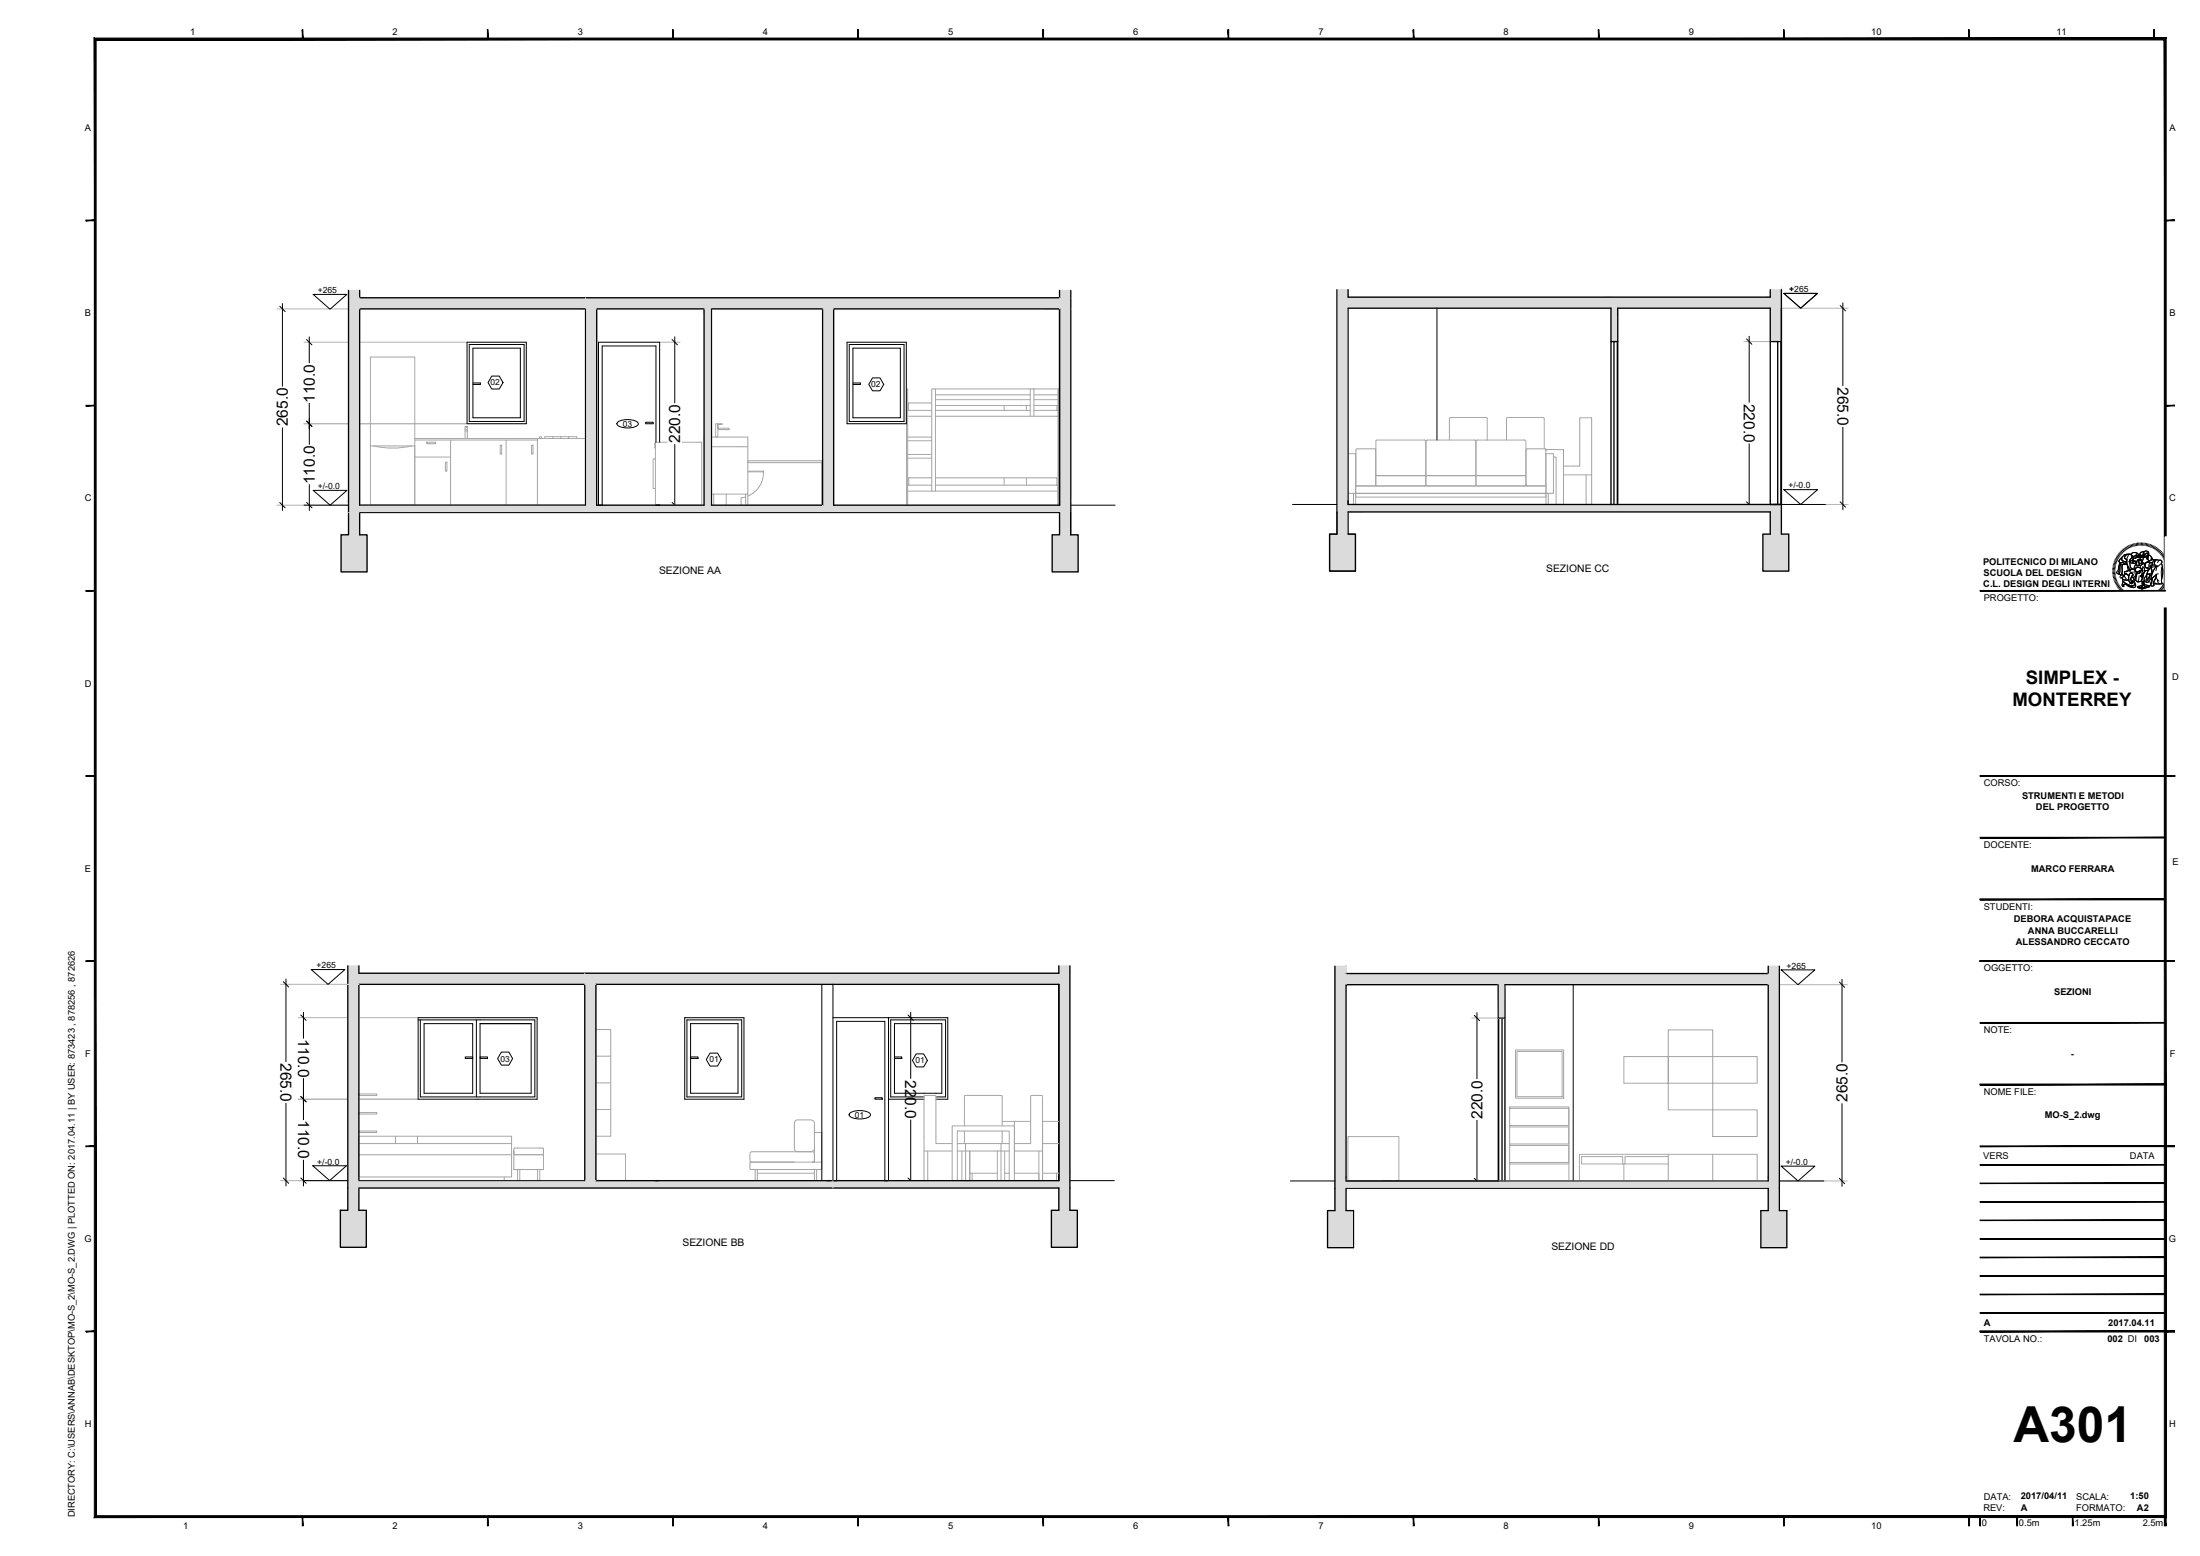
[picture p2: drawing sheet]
<svg xmlns="http://www.w3.org/2000/svg" width="594mm" height="420mm" viewBox="0 0 594 420" stroke-linecap="round" stroke-linejoin="round" font-family="sans-serif">
<!-- layer: A-FURN -->
<g fill="none" stroke="#a6a6a6" stroke-width=".27">
<path d="M371.6 118.9h13.2l.2 .2v9.2l-.3 .1h-13l-.2-.3zM385.2 118.9h13.2v9.4h-13.2zM391.4 118.8v-5.8l.4-.3 9.6 .1 .2 .2v5.8M398.6 118.9h13.3l.1 .2v9.2l-.3 .1h-13l-.1-.3zM406.8 118.8v-5.9l.2-.1 9.7-.1 .3 .3v8.2M364.1 122.5h2v10.7v-2h51.4v2h-51.4v1h51.4v-11.7h2v10.7h-55.4zM365.5 133.2h.6v3h-.6zM366.3 121.3l5.1-.1v10h-5.1l-.1-.2zM371.6 128.5l13.2-.1 .2 .3v2.3l-.2 .2h-13l-.3-.2zM385.2 128.5l13.1-.1 .2 .3v2.3l-.2 .2h-12.9l-.3-.2zM398.6 128.5l13.2-.1 .2 .4v2.2l-.2 .2h-12.9l-.3-.2zM412.2 121.3l5.2-.1v10h-5l-.2-.1z"/>
<path d="M417.4 121.4h4.8v14.8v-14.8M417.4 121.6h.1M417.5 133.2h.6v3h-.6zM419.5 123.4h.7v12.8h2M422.2 128.2h7.6v8h-.9M422.2 125.8h4.4v-12.8l.1-.2h3l.1 15.4M428.3 128.2v8M450.5 278.1h12v7.2h-12zM407.7 298.9h16v20h-16zM407.7 298.9v.4h16v4.6h-16v.4h16v4.6h-16v.4h16v4.6h-16v.4h16M409.2 283.5h13v13h-13zM409.6 283.9h12.2v12.2h-12.2z"/>
<path d="M450.5 292.5h12v7.2h-12zM450.5 285.3v7.2h-12v-7.2h12v7.2M462.5 299.7h12v7.2h-12zM462.5 285.3h12v7.2h-12zM364 318.9v-12h13.7v12h-13.7h13.7M426.5 311.7h48v7.2h-48zM438.2 314.3v-2h-11.1v2h11.7M438.5 314.3v4.6M450.5 311.7v.6h-11.7v2h11.7M450.5 312.3v6.6M462.5 311.7v7.2"/>
</g>
<!-- layer: QUOTE -->
<g fill="none" stroke="#b3b3b3" stroke-width=".27">
<path d="M74.8 83.4h22.1M82.1 92.4h43.8M178.4 92.4h5.2M470.9 92.2h6.9M478.3 83.2h20.8M82.1 114.4h43.8M74.8 136.4h22.1M470.9 136.2h6.9M478.3 136.2h20.8M75.8 265.8h17.9M80.5 274.8h32.2M397.4 274.9h7.1"/>
<path d="M477.7 265.9h21.1M80.5 296.8h32.2M75.8 318.8h20.9M397.4 318.9h7M477.7 318.9h21.1"/>
</g>
<g fill="none" stroke="#000" stroke-width=".27">
<path d="M75.6 82.7l1.4 1.4M76.3 82v22.5M83.5 91v7.1M181.5 91.7l1.4 1.4M182.2 91v18M472.3 90.8v18M497.6 81.8v22.5M76.3 115.4v22.5M82.8 113.7l1.5 1.4M83.5 108.7v11.4M182.2 119.9v18M472.3 119.7v18"/>
<path d="M497.6 115.2v22.5M75.6 135.7l1.4 1.4M82.8 135.7l1.5 1.4M83.5 130.7v7.2M181.5 135.7l1.4 1.4M77.2 264.4v22.5M81.9 273.4v7.1M245.2 274.1l1.4 1.4M245.9 273.4v18M398.8 273.4v18.1M497.4 264.4v22.5M77.2 297.7v22.5"/>
<path d="M81.9 291.1v11.4M497.4 297.9v22.5M81.9 313.1v7.1M245.2 318.1l1.4 1.4M245.9 302.3v17.9M398.8 302.3v18.1"/>
</g>
<!-- layer: 0 -->
<g fill="none" stroke="#000" stroke-width=".27">
<path d="M289.1 78.4v66M361 78.2v66h-2v10h7v-10h-2v-6M82.8 91.7l1.4 1.4M158.1 83.4v53h-61M192.1 83.4v53M364 83.2v53M471.6 91.5l1.5 1.5M496.9 82.5l1.5 1.4M82.8 113.7l1.4 1.4M132.8 101.6h2l1 1.7-1 1.7h-2l-1-1.7zM166.7 114.1a5.1 5.1 0 0 1 5.6 0l.1 .3a2.76 2.76 0 0 1-2.9 1.2l-1.5-.2a1.2 1.2 0 0 1-1.3-1.3zM235.6 102h2l1 1.8-1 1.7h-2l-1-1.7z"/>
<path d="M82.1 136.4h12M97.1 138.4h189M289.1 136.4h12M349 136.2h12M471.6 135.5l1.5 1.4M480.9 136.2h12M496.9 135.5l1.5 1.4M76.5 265.1l1.4 1.4M81.2 274.1l1.5 1.4M398.1 274.2l1.4 1.4M404.6 265.9v9h1.8v-9M496.7 265.2l1.4 1.4"/>
<path d="M81.2 296.1l1.5 1.4M135.4 284.1h2l1 1.7-1 1.8h-2l-1-1.8zM191.7 284.4h2.1l1 1.7-1 1.8h-2.1l-1-1.8zM247.4 284.6h2l1 1.7-1 1.8h-2l-1-1.8zM76.5 318.1l1.4 1.4M81.2 318.1l1.5 1.4M81.9 318.8h12M96.9 318.8h61M229.4 300.7a5.1 5.1 0 0 1 5.6 0l.1 .3a2.76 2.76 0 0 1-2.9 1.1l-1.5-.1a1.2 1.2 0 0 1-1.3-1.3zM288.9 318.8h12M348.5 318.9h12M363.5 318.9h114"/>
<path d="M398.1 318.2l1.4 1.4M480.5 318.9h12M496.7 318.2l1.4 1.4M363.5 320.9h114M365.5 326.9v10"/>
</g>
<!-- layer: QUOTE -->
<g fill="#fff" stroke="#fff" stroke-width=".27">
<path d="M495.8 104.3l3.7 10.8v-10.8zM495.8 104.3l3.7 10.8h-3.7z"/>
<path d="M470.5 108.9l3.7 10.7v-10.7zM470.5 108.9l3.7 10.7h-3.7z"/>
<path d="M80.1 280.6l3.7 10.4v-10.4zM80.1 280.6l3.7 10.4h-3.7z"/>
<path d="M75.4 286.9l3.6 10.8v-10.8zM75.4 286.9l3.6 10.8h-3.6z"/>
<path d="M80.1 302.6l3.7 10.4v-10.4zM80.1 302.6l3.7 10.4h-3.7z"/>
<path d="M244.1 291.4l3.7 10.8v-10.8zM244.1 291.4l3.7 10.8h-3.7z"/>
<path d="M495.6 287v10.8h3.6zM495.6 287h3.6v10.8z"/>
<path d="M397 291.5v10.8h3.7zM397 291.5h3.7v10.8z"/>
<path d="M81.7 98.2v10.4h3.7zM81.7 98.2h3.7v10.4z"/>
<path d="M74.5 104.5v10.8h3.6zM74.5 104.5h3.6v10.8z"/>
<path d="M81.7 120.2v10.4h3.7zM81.7 120.2h3.7v10.4z"/>
<path d="M180.4 109v10.8h3.6zM180.4 109h3.6v10.8z"/>
</g>
<!-- layer: G-ANNO-DIM -->
<path d="M84.6 79.5h9.1l-4.6 4zM481.7 79.2h9.1l-4.6 4zM84.6 132.4h9.1l-4.6 4zM481.7 132.2h9.1l-4.6 4zM84 261.8h9.1l-4.5 4zM481 261.9h9.1l-4.6 4zM84.5 314.8h9.1l-4.6 4zM481 314.9h9.1l-4.6 4z" fill="none" stroke="#000" stroke-width=".27"/>
<!-- layer: Debora|A-WALL-FULL -->
<g fill="none" stroke="#000" stroke-width=".36">
<path d="M94.1 78.4v66h-2v10h7v-10h-2v-6M97.1 78.4v2M286.1 78.4v2M289.1 78.4v66h2v10h-7v-10h2v-6M361 78.2v66h-2v10h7v-10h-2v-6h114v6h-2v10h7v-10h-2v-66M364 78.2v2h114v-2M97.1 83.4v53M158.1 83.4v53M161.1 83.4v53M222.1 83.4v53M225.1 83.4v53M286.1 83.4v53"/>
<path d="M435 83.2h-71v53h114v-53h-41.2M481 136.2h-3h3M93.9 260.8v66h-2v10h7v-10h-2v-6M96.9 260.8v2M96.9 265.8v53M157.9 265.8v53M160.9 265.8v53M285.9 265.8v53M285.9 260.8v2M288.9 260.8v66h2v10h-7v-10h2v-6M360.5 260.9v66h-2v10h7v-10h-2v-6M363.5 260.9v2h114v-2"/>
<path d="M404.6 265.9h-41.1v53M406.4 265.9h71.1v53M480.5 260.9v66h2v10h-7v-10h2v-6"/>
</g>
<!-- layer: Debora|retino -->
<g fill="#dbdbdb" stroke="#dbdbdb" stroke-width=".27">
<path d="M483 144.2l-2 10h2zM481 144.2h2l-2 10z"/>
<path d="M481 136.2l-3 18h3zM478 136.2h3l-3 18z"/>
<path d="M481 78.2l-3 14h3zM478 78.2h3l-3 14z"/>
<path d="M478 144.2l-2 10h2zM476 144.2h2l-2 10z"/>
<path d="M436.8 83.2h41.2v-3zM436.8 80.2h41.2l-41.2 3z"/>
<path d="M436.8 80.2l-.8 12h.8zM436 80.2h.8l-.8 12z"/>
<path d="M436 80.2l-.9 12h.9zM435.1 80.2h.9l-.9 12z"/>
<path d="M435.1 80.2l-.1 12zM435 80.2v12z"/>
<path d="M366 144.2l-2 10h2zM364 144.2h2l-2 10z"/>
<path d="M364 138.2h114v-2zM364 136.2h114l-114 2z"/>
<path d="M364 83.2h71v-3zM364 80.2h71l-71 3z"/>
<path d="M364 78.2l-3 76h3zM361 78.2h3l-3 76z"/>
<path d="M361 144.2l-2 10h2zM359 144.2h2l-2 10z"/>
<path d="M91.9 326.8v10h7zM91.9 326.8h7v10z"/>
<path d="M93.9 322.8v4h3zM93.9 322.8h3v4z"/>
<path d="M93.9 320.8v2h3zM93.9 320.8h3v2z"/>
<path d="M93.9 318.8v2h3zM93.9 318.8h3v2z"/>
<path d="M285.9 317.8v1h3zM285.9 317.8h3v1z"/>
<path d="M93.9 265.8v53h3zM93.9 265.8h3v53z"/>
<path d="M285.9 265.8v52h3zM285.9 265.8h3v52z"/>
<path d="M93.9 262.8v3h64zM93.9 262.8h64v3z"/>
<path d="M157.9 262.8v3h131zM157.9 262.8h131v3z"/>
<path d="M93.9 260.8v2h3zM93.9 260.8h3v2z"/>
<path d="M285.9 260.8v2h3zM285.9 260.8h3v2z"/>
<path d="M283.9 326.8v10h7zM283.9 326.8h7v10z"/>
<path d="M285.9 320.8v6h3zM285.9 320.8h3v6z"/>
<path d="M96.9 318.8v2h128zM96.9 318.8h128v2z"/>
<path d="M224.9 318.8v2h61zM224.9 318.8h61v2z"/>
<path d="M285.9 318.8v2h3zM285.9 318.8h3v2z"/>
<path d="M157.9 265.8v53h3zM157.9 265.8h3v53z"/>
<path d="M363.5 262.9v3l114-3zM363.5 265.9l114-3v3z"/>
<path d="M424.8 318.9v2l52.7-2zM424.8 320.9l52.7-2v2z"/>
<path d="M475.5 326.9v10l2-10zM477.5 326.9v10h-2z"/>
<path d="M477.5 260.9v60l3-60zM480.5 260.9v60h-3z"/>
<path d="M477.5 320.9v16l3-16zM480.5 320.9v16h-3z"/>
<path d="M480.5 326.9v10l2-10zM482.5 326.9v10h-2z"/>
<path d="M358.5 326.9v10l2-10zM360.5 326.9v10h-2z"/>
<path d="M360.5 260.9v60l3-60zM363.5 260.9v60h-3z"/>
<path d="M360.5 320.9v16l3-16zM363.5 320.9v16h-3z"/>
<path d="M363.5 326.9v10l2-10zM365.5 326.9v10h-2z"/>
<path d="M363.5 318.9v2l61.3-2zM363.5 320.9l61.3-2v2z"/>
<path d="M404.6 265.9v9zM404.7 265.9l-.1 9z"/>
<path d="M404.7 265.9v9l.9-9zM405.6 265.9v9h-.9z"/>
<path d="M405.6 265.9v9l.8-9zM406.4 265.9v9h-.8z"/>
<path d="M286.1 78.4l3 2v-2zM286.1 78.4l3 2h-3z"/>
<path d="M94.1 78.4l3 2v-2zM94.1 78.4l3 2h-3z"/>
<path d="M286.1 80.4l3 3v-3zM286.1 80.4l3 3h-3z"/>
<path d="M158.1 80.4l128 3v-3zM158.1 80.4l128 3h-128z"/>
<path d="M97.1 80.4l61 3v-3zM97.1 80.4l61 3h-61z"/>
<path d="M94.1 80.4l3 3v-3zM94.1 80.4l3 3h-3z"/>
<path d="M190.1 83.4l2 34.6v-34.6zM190.1 83.4l2 34.6h-2z"/>
<path d="M286.1 83.4l3 52v-52zM286.1 83.4l3 52h-3z"/>
<path d="M94.1 83.4l3 52v-52zM94.1 83.4l3 52h-3z"/>
<path d="M286.1 135.4l3 1v-1zM286.1 135.4l3 1h-3z"/>
<path d="M222.1 83.4l3 53v-53zM222.1 83.4l3 53h-3z"/>
<path d="M190.1 118l2 18.4v-18.4zM190.1 118l2 18.4h-2z"/>
<path d="M158.1 83.4l3 53v-53zM158.1 83.4l3 53h-3z"/>
<path d="M94.1 135.4l3 1v-1zM94.1 135.4l3 1h-3z"/>
<path d="M286 136.4l3.1 2v-2zM286 136.4l3.1 2h-3z"/>
<path d="M222.1 136.4l64 2-.1-2zM222.1 136.4l64 2h-64z"/>
<path d="M158.1 136.4l64 2v-2zM158.1 136.4l64 2h-64z"/>
<path d="M94.1 136.4l64 2v-2zM94.1 136.4l64 2h-64z"/>
<path d="M286.1 138.4l3 6v-6zM286.1 138.4l3 6h-3z"/>
<path d="M94.1 138.4l3 6v-6zM94.1 138.4l3 6h-3z"/>
<path d="M284.1 144.4l7 10v-10zM284.1 144.4l7 10h-7z"/>
<path d="M92.1 144.4l7 10v-10zM92.1 144.4l7 10h-7z"/>
</g>
<!-- layer: Debora|A-WALL-FULL-INTR -->
<g fill="none" stroke="#000" stroke-width=".36">
<path d="M190.1 83.4v53M192.1 83.4v53M435 83.2v53M435 92.2h.1M436 92.2h.8M436.8 83.2v53M481 83.2v53M161.6 136.4h1M177.1 136.4h1M404.6 265.9v53M404.6 274.9h.1M405.6 274.9h.8"/>
<path d="M406.4 265.9v53M176.9 318.8h1M223.3 318.8h1M224.9 318.8h1M238.8 318.8h1"/>
</g>
<!-- layer: Debora|A-WALL-FULL-EXTR -->
<g fill="none" stroke="#000" stroke-width=".36">
<path d="M97.1 80.4h189M97.1 83.4h61M161.1 83.4h29M192.1 83.4h30M225.1 83.4h61v53h-61M435.1 92.2h.9M435.8 92.2v44M436.7 92.2v44M478 92.2h2.9M480 92.2v44M481 92.2l-.1 44M97.1 136.4h61"/>
<path d="M161.1 136.4h29M192.1 136.4h30M435 136.2h.1M479.3 136.2h.1M96.9 265.8h61M96.9 262.8h189M160.9 265.8h125v53h-125M96.9 318.8h61M404.6 318.9l.1-44h.9v44M96.9 320.8h189"/>
</g>
<!-- layer: Debora|Infissi -->
<g fill="none" stroke="#000" stroke-width=".27">
<path d="M126.1 92.4h16v22h-16zM126.7 93h14.8v20.8h-14.8zM127.7 94h12.8v18.8h-12.8zM228.7 92.4h16v22h-16zM229.3 93h14.8v20.8h-14.8zM230.3 94h12.8v18.8h-12.8zM388 83.2v35.6M127.7 103.4h2v.4h-2M174.4 114h2v.4h-2zM177.1 119.4v-26h-14.5v43M178.1 119.4v-27h-16.5v44M230.3 103.4h2v.4h-2"/>
<path d="M112.9 275.4h31.5v20.8h-30.9v-20.8M112.9 274.8h32.1v22h-32.1zM114.5 276.4h13.1v18.8h-13.1zM128.6 275.4v20.8M129.6 276.4h13.8v18.8h-13.8zM184.9 274.8h16v22h-16zM185.5 275.4h14.8v20.8h-14.8zM186.5 276.4h12.8v18.8h-12.8zM221.9 265.8v53M224.9 265.8v53M224.9 274.8h31v22h-3.2M239.9 274.8v44"/>
<path d="M424.8 265.9v53M125.6 285.4h2v.4h-2zM129.6 285.4h2v.4h-2zM186.5 285.4h2v.4h-2zM236.2 296.4h2v.4h-2zM239.9 296.8h9.6M241.5 285.4h2v.4h-2zM249.5 296.2h-9v-20.8h14.8v20.8h-2.6M249.5 295.2h-8v-18.8h12.8v18.8h-1.6M225.9 318.8v-43h13v43"/>
</g>
<!-- layer: Infissi -->
<path d="M249.5 295.2h3.2" fill="none" stroke="#000" stroke-width=".27"/>
<!-- layer: Debora|retino -->
<g fill="none" stroke="#dbdbdb" stroke-width=".27">
<path d="M97.1 80.4v3M158.1 80.4v3h3M190.1 83.4h2M222.1 83.4h3M286.1 80.4v3M94.1 138.4h3M158.1 136.4v2M222.1 136.4v2M93.9 276.3h.1M93.9 265.8h3h-3M93.9 265.8v7.5M93.9 279.3v12"/>
<path d="M96.9 265.8v14.5M157.9 262.8v3h3M363.5 262.9v3M404.6 265.9h1.8M477.5 262.9v3M93.9 294.3h.1M93.9 297.3v12M96.9 283.3h.1M96.9 286.3v12M93.9 312.3h.1M96.9 301.3h.1M96.9 304.3v18.5h-3v-7.5"/>
<path d="M157.9 318.8h3M224.9 318.8v2M363.5 318.9h9.7M376.2 318.9h.1M379.1 318.9h12M394.2 318.9h.1M397.2 318.9h12M412.2 318.9h.1M415.1 318.9h9.7v2h-9.7M439.2 318.9h-14.4v2h14.4M442.2 318.9h.1M445.2 318.9h12"/>
<path d="M460.2 318.9h.1M463.2 318.9h14.3M363.5 320.9h9.7M376.2 320.9h.1M379.1 320.9h12M394.2 320.9h.1M397.2 320.9h12M412.2 320.9h.1M442.2 320.9h.1M445.2 320.9h12M460.2 320.9h.1M463.2 320.9h14.3"/>
</g>
<!-- layer: Debora|A-FURN2 -->
<g fill="none" stroke="#a6a6a6" stroke-width=".27">
<path d="M96.9 295.4h4.8v.4h-4.8zM281.5 296.2v22.6h-1v-8M281.5 296l-.2-.2h-2.8l-.2 .2v10.8M96.9 311.8h41.2v6h-41.2zM96.9 305.4h4.8v.4h-4.8zM96.9 300.4h4.8v.4h-4.8zM97.1 308.8h41v3M136.2 317.8v1M138 308.8l.1-.2v-1.6l-.1-.2h-40.9l-.2 .2v1.6l.2 .2h-.2v3M138.8 311.8h8v4h-8zM138.8 310.8v.8v-1.4l.1-.2h7.7l.2 .2v1.4l-.2 .2h-7.7l-.1-.2M140.4 315.8l-.1 3"/>
<path d="M142.7 315.8h-3.9h1v3M145.2 315.8v3M145.8 315.8v3M203.9 315.8v3M204.5 315.8h15.4v3M204.5 315.8h-2v-2h19.4v2h-2M204.5 316.8h15.4M204.5 315.8v3M219.9 305.8h2v8M219.9 310.2l-.2 .4-.6 .4h-3.9l-.6-.5-.1-7.3 .3-.5 .5-.3h3.7l.9 .6v10.8h-.5l.5-.5v-1.8l-.5-.5h-16.4l-.5 .5v1.8l.5 .5h11.5M220.5 315.8v3M250.5 310.8v8"/>
<path d="M257.1 304h16.8v14.8h-1.4v-13.4h-14v13.4h-1.4zM257.1 308.8h-4.4v-12.8l-.2-.2h-2.9l-.1 23M258.5 308.8h2.2v10M259.7 310.8v8M260.4 304v-8l.2-.2 10 .1v8.1M260.4 305.4v3.4h9.9M261.8 318.8h-1.4h1.4v-8h7.5v8h.4M270.6 305.4v3.4M271.3 310.8v8M272.5 308.8h-2.2v10"/>
</g>
<!-- layer: Debora|A-FURN -->
<g fill="none" stroke="#a6a6a6" stroke-width=".27">
<path d="M160.9 278h4v28.8h-4zM160.9 299.6h4M160.9 292.4h4M160.9 285.2h4M106.8 306.8v2M112.7 306.8v2M160.9 311.6h8v7.2h-8zM249.5 318.8h1M249.5 310.8h7.6M258.5 310.8h3.3M259.7 318.8h1M261.9 310.8v8h.6v-2"/>
<path d="M261.9 316.8h7.4M269.3 310.8h3.2M270.3 318.8h1M270.6 302.8h7.7M271.3 316.8h1.2M273.9 310.8h7.6M273.9 302.8v14h6.6v2M278.3 306.8v2h-4.4M281.5 316.8h4.4v-14h-4.4v16M281.5 308.8h4.4M285.3 316.8v2h.6"/>
</g>
<!-- layer: Anna|A-FURN -->
<g fill="none" stroke="#a6a6a6" stroke-width=".27">
<path d="M100 96.4h12v40h-12zM112 118.4h33.1v18M112 118.8h33.1M115.2 119.4h2.4v.4h-2.4zM121.7 118.8v17.6M125.6 115.2v.8h.6M125.6 116v.4h.6v2M125.6 116.4v2M126.2 115.2h-.6h.6v1.2M136.7 118.8v17.6M145.1 118.4h13M145.8 117.9h.4l.2 .5h-.8z"/>
<path d="M147.1 118.4v-.5h8.7v.5M149.3 117.9v.5M151.4 117.9v.5M153.5 117.9v.5M177 119.7h-.2v1.2h.2M177 119.4h12.5v17h-12.5zM193.9 114.6v1v-1h1.1v-.2h-1.7v3.6h.6v-2h3v-.4h-3M245.1 110.8v-5.8h-.3v31.4M245.1 118h6.5v1h-6.5M245.1 110.8h6.5v7.2M245.1 110.8v25.6M245.4 112.4h6.2"/>
<path d="M251.6 110.8v-5.8h1v27.6M251.6 108.8h-6.2v2M251.6 119v3.7M252.6 105h25.6M252.6 106.6h25.6M252.6 107.9h25.6M252.6 109.5h25.6M252.6 110.8h25.6M252.6 112.4h25.6M271.2 109.5v1.3M275.7 109.5h.1M277.2 109.5v1.3"/>
<path d="M278.2 105h1v7.4h-1zM279.2 112.4h6.5h-.3M279.2 105h6.8M279.2 106.6h6.5M279.2 107.9h6.5M279.2 109.5h6.5M279.2 110.8h6.5M285.4 109.5l-.1 1.3M285.7 105v31.4v-5.4h-33.1M286 105v31.4v-31.4M100 120.4h12v16M100.8 120.4a22.7 22.7 0 0 0 10.4 0"/>
<path d="M112 123.4h9.7M120.3 124.8h.4v2.4h-.4zM135.1 120.2h.4v2.4h-.4zM143.5 120.2h.4v2.4h-.4zM177 123.9h-.6v8h.6M192.1 133.4h.6M192.1 120.6h9.8M196.1 133.4v3M200.1 134.4v2M201.4 134.2l-1.3 .2M201.9 127.2h4.2v.2h-4.2M201.9 133.4v3"/>
<path d="M206.1 127.2a6.8 6.8 0 0 1-4.1 6.8M221.9 124.9h-20v-.5h20v12h-20.6v-3h-8.6v3h-.6v-18.4h9.8v15.4h-.6M245.1 122.7h6.5v1h-6.5M245.1 132.6h6.5M245.1 131h6.5M251.6 123.7v8.9h34.1M251.6 129h-6.1v2M252.6 129h32.7v2M271.2 129v2M277.2 129v2"/>
</g>
<!-- layer: G-ANNO-TTLB -->
<g fill="#000" stroke="#000" stroke-width=".27">
<path d="M25.5 10.3l.5 399v-398.5zM25.5 10.3l.5 399-.5 .5zM26 409.3l-.5 .5 558.9-.5zM25.5 409.8l558.9-.5 .5 .5zM584.4 10.8v398.5l.5 .5zM584.4 10.8l.5-.5v399.5zM26 10.8h558.4l.5-.5zM25.5 10.3h559.4l-558.9 .5z"/>
<path d="M81.6 8l.2 2.5v-2.5zM81.6 8l.2 2.5h-.2z"/>
<path d="M131.6 8l.2 2.5v-2.5zM131.6 8l.2 2.5h-.2z"/>
<path d="M181.6 8l.2 2.5v-2.5zM181.6 8l.2 2.5h-.2z"/>
<path d="M231.6 8l.2 2.5v-2.5zM231.6 8l.2 2.5h-.2z"/>
<path d="M281.6 8l.2 2.5v-2.5zM281.6 8l.2 2.5h-.2z"/>
<path d="M331.6 8l.2 2.5v-2.5zM331.6 8l.2 2.5h-.2z"/>
<path d="M381.6 8l.2 2.5v-2.5zM381.6 8l.2 2.5h-.2z"/>
<path d="M431.6 8l.2 2.5v-2.5zM431.6 8l.2 2.5h-.2z"/>
<path d="M481.6 8l.2 2.5v-2.5zM481.6 8l.2 2.5h-.2z"/>
<path d="M531.6 8l.2 2.5v-2.5zM531.6 8l.2 2.5h-.2z"/>
<path d="M581.6 8l.2 2.5v-2.5zM581.6 8l.2 2.5h-.2z"/>
<path d="M23.2 59.6h2.5v-.2zM23.2 59.4h2.5l-2.5 .2z"/>
<path d="M584.7 59.6h2.5v-.2zM584.7 59.4h2.5l-2.5 .2z"/>
<path d="M23.2 109.6h2.5v-.2zM23.2 109.4h2.5l-2.5 .2z"/>
<path d="M584.7 109.6h2.5v-.2zM584.7 109.4h2.5l-2.5 .2z"/>
<path d="M23.2 159.6h2.5v-.2zM23.2 159.4h2.5l-2.5 .2z"/>
<path d="M534.7 159.6h50v-.2zM534.7 159.4h50l-50 .2z"/>
<path d="M584.7 159.6h2.5v-.2zM584.7 159.4h2.5l-2.5 .2z"/>
<path d="M23.2 209.6h2.5v-.2zM23.2 209.4h2.5l-2.5 .2z"/>
<path d="M534.7 209.6h50v-.2zM534.7 209.4h50l-50 .2z"/>
<path d="M584.8 209.6h2.5v-.2zM584.8 209.4h2.5l-2.5 .2z"/>
<path d="M534.7 226.3h50v-.2zM534.7 226.1h50l-50 .2z"/>
<path d="M23.2 259.6h2.5v-.2zM23.2 259.4h2.5l-2.5 .2z"/>
<path d="M534.7 242.8v.1l50-.1zM534.7 242.9l50-.1v.1z"/>
<path d="M534.7 259.4v.2l50-.2zM534.7 259.6l50-.2v.2z"/>
<path d="M534.7 259.4v.2l50-.2zM534.7 259.6l50-.2v.2z"/>
<path d="M534.7 259.4v.2l50-.2zM534.7 259.6l50-.2v.2z"/>
<path d="M534.7 259.4v.2l50-.2zM534.7 259.6l50-.2v.2z"/>
<path d="M534.7 242.9h50v-.1zM534.7 242.8h50l-50 .1z"/>
<path d="M584.7 259.6h2.5v-.2zM584.7 259.4h2.5l-2.5 .2z"/>
<path d="M534.7 276.1v.2l50-.2zM534.7 276.3l50-.2v.2z"/>
<path d="M534.7 292.8v.1l50-.1zM534.7 292.9l50-.1v.1z"/>
<path d="M534.7 292.8v.1l50-.1zM534.7 292.9l50-.1v.1z"/>
<path d="M23.2 309.6h2.5v-.2zM23.2 309.4h2.5l-2.5 .2z"/>
<path d="M534.7 319.5h50zM534.7 319.6l50-.1z"/>
<path d="M534.7 314.5h50zM534.7 314.6l50-.1z"/>
<path d="M534.7 309.4v.2l50-.2zM534.7 309.6l50-.2v.2z"/>
<path d="M584.7 309.6h2.5v-.2zM584.7 309.4h2.5l-2.5 .2z"/>
<path d="M584.7 309.6h2.5v-.2zM584.7 309.4h2.5l-2.5 .2z"/>
<path d="M534.7 339.5h50zM534.7 339.6l50-.1z"/>
<path d="M534.7 334.5h50zM534.7 334.6l50-.1z"/>
<path d="M534.7 329.5h50zM534.7 329.6l50-.1z"/>
<path d="M534.7 324.5h50zM534.7 324.6l50-.1z"/>
<path d="M23.2 359.6h2.5v-.2zM23.2 359.4h2.5l-2.5 .2z"/>
<path d="M534.7 359.4v.2l50-.2zM534.7 359.6l50-.2v.2z"/>
<path d="M534.7 359.4v.2l50-.2zM534.7 359.6l50-.2v.2z"/>
<path d="M534.7 354.5h50zM534.7 354.6l50-.1z"/>
<path d="M534.7 349.5h50zM534.7 349.6l50-.1z"/>
<path d="M534.7 344.5h50zM534.7 344.6l50-.1z"/>
<path d="M584.7 359.6h2.5v-.2zM584.7 359.4h2.5l-2.5 .2z"/>
<path d="M584.7 359.6h2.5v-.2zM584.7 359.4h2.5l-2.5 .2z"/>
<path d="M584.7 359.6h2.5v-.2zM584.7 359.4h2.5l-2.5 .2z"/>
<path d="M584.7 359.6h2.5v-.2zM584.7 359.4h2.5l-2.5 .2z"/>
<path d="M81.6 409.5l.2 2.5v-2.5zM81.6 409.5l.2 2.5h-.2z"/>
<path d="M131.6 409.5l.2 2.5v-2.5zM131.6 409.5l.2 2.5h-.2z"/>
<path d="M181.6 409.5l.2 2.5v-2.5zM181.6 409.5l.2 2.5h-.2z"/>
<path d="M231.6 409.5l.2 2.5v-2.5zM231.6 409.5l.2 2.5h-.2z"/>
<path d="M281.6 409.5l.2 2.5v-2.5zM281.6 409.5l.2 2.5h-.2z"/>
<path d="M331.6 409.5l.2 2.5v-2.5zM331.6 409.5l.2 2.5h-.2z"/>
<path d="M381.6 409.5l.2 2.5v-2.5zM381.6 409.5l.2 2.5h-.2z"/>
<path d="M431.6 409.5l.2 2.5v-2.5zM431.6 409.5l.2 2.5h-.2z"/>
<path d="M481.6 409.5l.2 2.5v-2.5zM481.6 409.5l.2 2.5h-.2z"/>
<path d="M531.6 409.5l.2 2.5v-2.5zM531.6 409.5l.2 2.5h-.2z"/>
<path d="M534.6 409.5v2.5h.2zM534.6 409.5h.2v2.5z"/>
<path d="M544.6 409.5l.2 2.5v-2.5zM544.6 409.5l.2 2.5h-.2z"/>
<path d="M559.6 409.5l.2 2.5v-2.5zM559.6 409.5l.2 2.5h-.2z"/>
<path d="M584.5 409.5l.4 2.5v-2.5zM584.5 409.5l.4 2.5h-.4z"/>
</g>
<!-- layer: G-ANNO-LOGO -->
<g fill="none" stroke="#000" stroke-width=".27">
<path d="M570.5 153.8l.6 .1M570.5 154.2h.6M570.5 153.5l.7 .1M570.5 153.1l.7 .1M570.6 152.8l.7 .1M570.7 152.4l.6 .2M570.8 152.1l.6 .2M570.9 151.7l.6 .3M571 151.4l.6 .3M571.1 151.1l.7 .3M571.1 154.5l-.6 .1M571.2 154.8l-.7 .1"/>
<path d="M571.2 155.2l-.7 .1M571.3 155.5l-.7 .1M571.3 150.8l.6 .3M571.3 155.8l-.6 .2M571.4 156.1l-.7 .2M571.5 150.4l.6 .4M571.5 156.4l-.6 .2M571.6 156.8l-.6 .2M571.6 150.1l.6 .4M571.7 157l-.6 .3M571.8 149.8l.6 .4M571.9 157.3l-.6 .3"/>
<path d="M572 157.6l-.6 .4M572.1 149.6l.5 .4M572.2 157.9l-.6 .4M572.3 149.3l.5 .4M572.4 151.8l.6 .1a.86 .86 0 0 0 1.3-.1l.1 .6h-.9a.83 .83 0 0 1-1.2-.4zM572.4 151.8v.5M572.4 158.2l-.6 .4M572.5 149l.5 .5M572.5 152.3l-.2 .5-.1 1.4-.4 .7 .4 .1M572.6 158.4l-.6 .4M572.6 150.8l.4-.2-.1 .5 .2 .3 1.1 .4a.81 .81 0 0 1-1.2 .1l-.3 .1a.54 .54 0 0 1-.5-.5 .54 .54 0 0 1 .4-.6zM572.8 148.8l.4 .4"/>
<path d="M572.8 158.7l-.6 .4M572.8 152.4h.4l-.2 .5v2.3l-.8-.2 .2-.5a2.82 2.82 0 0 1 .4-2.1zM572.8 152.4l-.3 .6-.1 1.4-.2 .6 .7 .2M573 150.6l-.6 .5a.45 .45 0 0 0-.2 .6 .45 .45 0 0 0 .5 .3l.3-.1a.84 .84 0 0 0 1.3-.1M573 159l-.5 .4M573 156l.1 .3a1.57 1.57 0 0 0 1.7 .2M573 148.5l.5 .5M573.1 150.3l.6-.5 1.3-.1a1 1 0 0 0-1.2 1l.5 .3v.8l-1.2-.4-.2-.4zM573.2 156.3l.1 .7-.3 1 .2 .4 .4-.2a.33 .33 0 0 1 0-.5 .33 .33 0 0 1 .5 .1l1.2 .7a.87 .87 0 0 0 1.4-.2l-.2-.7M573.2 156.3l1.1 .3a.36 .36 0 0 1 .4-.1 .36 .36 0 0 1 .2 .4l.4 .3-.1 .3 .2-.2 .3 .3-.2-.5 .3 .4-.1-.5 .4 .2-.8-.7 .3-.7 .4 .1 .5 1.5a.78 .78 0 0 1-1.1 .8l-1.6-.8-.6-.5zM573.2 159.2l-.5 .5M573.2 152.5l1.2-.1 .6 1.2-.1 .4-.5 .2a.54 .54 0 0 0-.5 .1 .54 .54 0 0 0-.2 .5l.2 .2-.4 .4-.5-.4v-2.1z"/>
<path d="M573.2 152.4l-.2 .5 .1 2.3M573.3 157l2 1.1a.79 .79 0 0 0 1.2-.5 .65 .65 0 0 1 0 .9 .65 .65 0 0 1-.9 .1l-1.1-.5a.56 .56 0 0 0-.6-.4 .56 .56 0 0 0-.5 .4l.2 .1-.3 .2-.3-.4zM573.3 148.3l.4 .5M573.3 157l.9 .7 1.7 .7M573.4 159.4l-.4 .5M573.5 155.4l-.3-.1a.45 .45 0 0 0-.6 .1 .45 .45 0 0 0 .3 .7l.2-.2a.5 .5 0 0 1 .8 .2l.3 .2M573.6 148.1l.4 .5M573.7 159.6l-.4 .5M573.7 155.1l.5-.3 .4 .5a.45 .45 0 0 1 .2 .7v.5a1.57 1.57 0 0 1-1.7-.2v-.1a.33 .33 0 0 1 0-.4 .33 .33 0 0 1 .4-.1h.2l-.2-.3zM573.8 154.4l1.1-.4 .3 .2 .2-.5 .6-.1 .6 .3 .4 .8a1.03 1.03 0 0 1-1.4 1.1l.1-.2a.47 .47 0 0 0 .1-.8 .47 .47 0 0 0-.8 .3l-.2 .4-.7-.7a.3 .3 0 0 1-.4 0 .3 .3 0 0 1 .1-.4zM573.9 147.9l.3 .5M573.9 159.8l-.4 .6"/>
<path d="M574 150a.97 .97 0 0 1 1-.4 .97 .97 0 0 1 .7 .9l-.7 1.1 .1 .4a1.32 1.32 0 0 0 .6 1.5l.2 .2h-.5l-.1 .4-.4-.1 .1-.4-.7-1.3v-1.2a.63 .63 0 0 1-.5-.5 .63 .63 0 0 1 .2-.6zM574.1 154.7l.7 .8M574.1 154.8a.61 .61 0 0 0-.4 .9M574.2 147.7l.3 .5M574.2 151.8l-1.1-.4-.2-.4 .2-.6 .5-.6 .9-.2a.78 .78 0 0 1 1 .2 .78 .78 0 0 1-.1 1.1l-.2 .1a.88 .88 0 0 0-.1 1.2 1.04 1.04 0 0 0 .7 1.4l.1 .1-.5 .1M574.4 152.4l-2-.1-.4 1.6-.5 .7 .3 .3M574.5 152.7l.2 1.4M574.5 147.5l.3 .6M574.7 150l-.3 .7-.1 1.5 .7 1.4-.1 .4 .4 .1 .1-.4M574.8 147.3l.3 .6M574.9 154l-.5 .2a.54 .54 0 0 0-.5 .1 .54 .54 0 0 0-.2 .5l.2 .2M575 149.7a1 1 0 0 0-1.2 1l.5 .3"/>
<path d="M575.1 147.2l.3 .6M575.2 154.8a.47 .47 0 0 1 .7 .1 .47 .47 0 0 1-.2 .7l-.4 .9 .8 .7-.4-.2 .1 .5-.3-.4 .2 .5-.3-.3-.2 .2 .1-.3-.4-.4-.1-1.1zM575.2 154.8a.47 .47 0 0 1 .7 .1 .47 .47 0 0 1-.2 .7l-.4 1 .8 .6-.4-.2 .1 .5-.3-.4 .2 .5-.3-.3-.2 .2v-.3l-.3-.4-.1-1.1zM575.2 151l1-.4-.1 .6-1.1 .5zM575.3 151.5l.8-.3 .2 .3-.4 .1 .2 .5a.6 .6 0 0 1-.8-.6zM575.3 151.5a.58 .58 0 0 0 .8 .6M575.4 149.7l.8-.5 1.1 .4a.26 .26 0 0 1 .1 .4 .26 .26 0 0 1-.4-.1l-.2-.1-.5 .4-.6-.1M575.4 147l.3 .7M575.5 149.5l.5-.3h.7l.8 .5-.2 .3-.5-.2-.4 .4-.6-.1a.34 .34 0 0 1-.4-.2 .34 .34 0 0 1 .1-.4zM575.7 150l.7 .2 .5-.4 .3 .2-.2 .6-.4 .2-.4-.2-.6 .1zM575.8 146.9l.2 .7M575.9 153.6l.6 .3 .4 .6a.74 .74 0 0 1-.3 1.1"/>
<path d="M576 151.5l.8 .1-.2 .1 .1 .1a.39 .39 0 0 1-.4 .4 .39 .39 0 0 1-.4-.3zM576 155.9l.5 1.5a.76 .76 0 0 1-1 .8M576 151.2l.3 .3M576.1 154.5l-.7 .2M576.1 151l-.1 .2-1 .5M576.1 146.8l.2 .7M576.2 150.6l-.4 .5M576.3 154.2l.7 .5M576.4 151.5a.34 .34 0 0 0-.5 .3 .34 .34 0 0 0 .4 .4 .34 .34 0 0 0 .3-.5l.3-.1h-.7M576.4 154.6a.7 .7 0 0 1 .2 1 .7 .7 0 0 1-1 .2M576.5 153.9v-.3l.6-.5 .6 .1 .5 .5a.24 .24 0 0 1 .2 .3 .25 .25 0 0 1-.5 0l-1 .5 .6 .4 .4-.3 .2-.5a.24 .24 0 0 0 .3-.1 .24 .24 0 0 0-.2-.3l-.1-.3-.5-.2h-.6l-.5 .7-.2-.1 .2-1.1 .3-.3 .2 .2 1.1 .1 .5-.4v-.4l.6 .2 .1 1-.2 .6 .2 .5-.4 .6-.5 .2-.1 .4-.4 .1 .3 .2h.3l-.1 .4 .2-.3-.2 .6a.75 .75 0 0 1-.9 .7l-1-.7 .3-.5 .2-1.1M576.5 146.7l.1 .7"/>
<path d="M576.5 153.6l.6-.5 .6 .1 .5 .4a.28 .28 0 0 1 .2 .4 .28 .28 0 0 1-.5 .1l-.3 .2a.5 .5 0 0 1-.6 .3 .5 .5 0 0 1-.4-.5zM576.5 156.5l.8 .6M576.7 150.6h.1M576.8 150.1l.1 .2M576.8 152.5l-.4 .5-.1 .7M576.8 155.8v1M576.8 146.7l.1 .6M576.9 150.2l-.1 .1M576.9 154.5l1.2-.4-.2 .5-.4 .2zM576.9 155.3l-.2 .9-.5 .5M577.1 154.6l-.1 .1M577.2 150.4l.8-.2a.28 .28 0 0 1 .2 .4 .28 .28 0 0 1-.4 .1z"/>
<path d="M577.2 146.6l.1 .7M577.2 150l-.2 .6-.4 .2-.4-.2-.6 .1M577.2 151.2l.7-.2 .3 .1 .4 .9-.1 .4-.3-.1 .2-.6-.4-.5a.41 .41 0 0 0-.6 0 .41 .41 0 0 0 .2 .6l.1 .4a.42 .42 0 0 1-.4 .5 .42 .42 0 0 1-.5-.5zM577.3 158.4l2-.5 1.2 .3-2.1 .5zM577.3 158.4l1.1 .3v.3l-1.1-.3zM577.5 151.1h.4l.4 .4v.9l-.2 .2h-.5l-.2-1.1zM577.5 146.6l.1 .7M577.6 150.2v-.2a.51 .51 0 0 1 .6-.1 .51 .51 0 0 1 .3 .4l-.3 .2M577.6 155.5l-.3 1.6 1-.2M577.6 154.7h.1M577.7 149.9l.5 .1a.25 .25 0 0 1 .4 .2 .25 .25 0 0 1-.4 .2l-.2-.2v.1l-.4-.1zM577.7 154.3l.2 .1"/>
<path d="M577.7 154.6h.1M577.8 154.4h-.1M577.8 151.4h.1M577.9 151.3l-.2 .2M577.9 146.6v.6M578 150.3l-.4-.1-.4 .2 .5 .3a.3 .3 0 0 0 .4 0 .3 .3 0 0 0 .1-.4l-.2-.1v.2M578 155.4l.3 .1 .2-.6 .4-.1-.4 1.3v-.4h-.3zM578 152.7v.7M578.1 154.1l-.3 .5a.41 .41 0 0 1-.4 .2 .41 .41 0 0 1-.3-.2M578.1 151.2l.2 .3-.1 .1M578.2 151.4l-.2-.2a.41 .41 0 0 0-.6 0 .41 .41 0 0 0 .2 .6 .48 .48 0 0 1-.1 .9 .48 .48 0 0 1-.7-.5l.4-.9 .7-.3 .4 .2 .3 .7a.25 .25 0 0 1 0 .5 .25 .25 0 0 1-.4-.3M578.3 146.6l-.1 .6"/>
<path d="M578.3 151.7l-.2 .1M578.3 151.5a.41 .41 0 0 1 0 .6 .41 .41 0 0 1-.6-.1h-.1M578.3 152.4l-.2 .2-.5 .1M578.4 158.7l2.1-.5-.1 .2-2 .7zM578.4 158.7v.3M578.4 150.4l.2-.1 .1 .3-.2 .9M578.5 154.9h.1M578.5 155.5l-.1 .6 .2-.3M578.6 150l.1 .4M578.6 151.9l-.2-.4 .3-.9-.5-.6a.42 .42 0 0 1-.4-.4 .42 .42 0 0 1 .3-.5h.3a.3 .3 0 0 1 .5-.1 .3 .3 0 0 1-.1 .5v1.1l.2-.1 .1-.5a.41 .41 0 0 0 .3 .4 .41 .41 0 0 0 .4-.1l-.1 .6 .3-.1v.2a.39 .39 0 0 1 .2 .4 .39 .39 0 0 1-.3 .3l-.7 .4M578.6 146.6v.7M578.7 155.3l-.2 .2v-.2"/>
<path d="M578.7 153l-.2 1.3M578.7 152.2l.4 .2M578.7 157l.2-.1 .2 1.1-.3-.6-.4 .7zM578.8 154.1l-.4 .3v.5M578.9 154.8l-.4 .1-.2 .6h-.4l.3 .2h.3M578.9 153l-.4 .9M579 149l.5-.2a1 1 0 0 1 .6 1.4l-.3 .8 .2-1.4a.22 .22 0 0 0-.1-.2 .22 .22 0 0 0-.3 .1l-.4 .1-.2 .9-.2 .1-.1-.9zM579 149l-.5 .1a.59 .59 0 0 0-.6 .7M579 146.6l-.1 .7M579.1 150a.39 .39 0 0 0 .2 .4 .39 .39 0 0 0 .5-.1M579.1 148.9l.4-.1a1.02 1.02 0 0 1 .6 1.5l-.3 .7v-.8l.3-.4-.3-.5-.6 .3-.2 .9-.2 .1-.1-.9zM579.2 152.1l.9-.4 .6 .2a.51 .51 0 0 1 .5 .2 .51 .51 0 0 1 0 .6l-.3 .4a.75 .75 0 0 1-.9 .5l-.7-.6z"/>
<path d="M579.2 149.6l.6-.3 .3 .5-.3 .4a.45 .45 0 0 1-.7 0 .45 .45 0 0 1 .1-.6zM579.2 149.8h.3M579.3 154.1l.8-.1-.5 1.3a1.97 1.97 0 0 0-.7 1.7h-.2l-.2 .6-.2-.9zM579.3 154.1l-1 2.6 .2 .9-.1 .9 .4-1.1 .3 .9-.2-1.4-.4 .7M579.3 150.2l.1 .1M579.3 153.1l-.2 .5 .1 .5 1-.1 .4-.6M579.3 146.7l-.1 .6M579.3 149.8v.1M579.4 150.1h.1M579.7 150h.2M579.7 146.7l-.2 .7M579.8 155.1l.7-.1-.5 1.6a.38 .38 0 0 1 .1 .6 .38 .38 0 0 1-.6 0z"/>
<path d="M579.8 150h-.1M580 150.8l.3 .6M580 153.2v.1M580 146.8l-.2 .7M580 151.7l.9-.5 1-.1-.7 1zM580.1 154l-.5 1.4a1.62 1.62 0 0 0-.6 1.6M580.2 153.2l-.3 .1M580.2 149.8l.6 .4 .6 .9-.5 .1a.55 .55 0 0 1-.6 .2 .55 .55 0 0 1-.3-.6zM580.2 149.8l.6 .4 .3 .6M580.2 153.5l-.1 .1M580.4 146.9l-.2 .6M580.4 158.2v.2l-2 .7-1.1-.4v-.3l1.1 .3 2-.5-1.1-.3-2 .5"/>
<path d="M580.5 155l-.5 1.6a.38 .38 0 0 1 .1 .6 .38 .38 0 0 1-.6 0l.2-2.1M580.7 147l-.2 .7M580.8 153.1h.3l-.1 1.2a.49 .49 0 0 1-.1 .6 .49 .49 0 0 1-.5 .1l-.7 .1 .4-1.1zM580.8 152.9l-.1 .3M580.8 151.9h.3l.2 .4M580.8 150.7l.5 .4M580.9 155l-1.2 .1M580.9 156.3l-.1 .2 .3 .2M581 147.1l-.2 .7M581.1 153.1l-.1 1.3-.2 1a1.7 1.7 0 0 0-.3 1.7l.4 .5M581.2 156.1l1.1-1-.3 1.3a1.33 1.33 0 0 0-.4 1.7l-.3 .2a.39 .39 0 0 1-.5-.2 .39 .39 0 0 1 .1-.5zM581.2 152.1a.98 .98 0 0 1 1.1-1l.9 .1a.55 .55 0 0 1 .6 .4 .55 .55 0 0 1-.3 .7l-.3 .2a1.1 1.1 0 0 1-1.9-.2"/>
<path d="M581.3 152.3l-.5 .6a.68 .68 0 0 1-1 .6l-.2-.2a.74 .74 0 0 1-.2-1.1l.7-.4a.3 .3 0 0 1 .3 .2 .3 .3 0 0 1-.1 .4l-.1 .6 .6-.4v-.7l-.9-.2-.7 .4v.5M581.3 153.9v.5M581.4 147.3l-.3 .6M581.7 147.4l-.3 .7M581.8 153l-.9 .1M581.8 157.3l.6 .4M582 151.1l-1.2 .1-.8 .5M582 147.6l-.4 .6M582.2 159.9l.4 .6M582.2 156l.8 .9M582.2 153a7 7 0 0 0-1.4 3.5l1.5-1.4 .5-.1M582.3 151.1l.6 .2a.57 .57 0 0 1 .7 .1 .57 .57 0 0 1 .1 .7l.3 1.2v1.8a2.9 2.9 0 0 0-.2 2.4l.2 .1h-2.1a.34 .34 0 0 1-.5-.1 .34 .34 0 0 1 .2-.5l.5-.9 .2-1-1.5 1.3a5.7 5.7 0 0 1 1.5-3.4l.4-.1a.92 .92 0 0 1-.9-.7 .92 .92 0 0 1 .5-1.1z"/>
<path d="M582.3 151.2a.91 .91 0 0 0-.5 1 .91 .91 0 0 0 .9 .7M582.3 147.8l-.4 .6M582.3 155.1l-.4 1.4a1.3 1.3 0 0 0-.3 1.6l-.3 .2a.39 .39 0 0 1-.5-.1 .39 .39 0 0 1 .1-.6l.3-1.5M582.4 159.7l.4 .6M582.5 153l-.3 1.1M582.6 156.5l.1 .7 .5 .5M582.6 148l-.4 .6M582.7 159.5l.4 .5M582.9 151.6l-.3 .3M582.9 148.2l-.4 .6M582.9 159.3l.5 .5M583.1 148.5l-.4 .5"/>
<path d="M583.1 159.1l.5 .4M583.4 158.8l.5 .5M583.4 148.7l-.5 .5M583.6 158.6l.5 .4M583.6 153.2l.1 3.3M583.7 148.9l-.5 .5M583.7 152.1l.1 .3a10 10 0 0 1-.1 4.6l.3 .6h-2.5M583.8 158.3l.5 .4M583.9 149.2l-.5 .5M584 158.1l.5 .3M584.1 157.8l.6 .3M584.1 149.5l-.5 .4"/>
<path d="M584.3 157.5l.6 .3M584.4 149.8l-.6 .4M584.4 157.2l.7 .3M584.5 150.1l-.5 .3M584.6 156.9l.6 .3M584.7 156.6l.6 .2M584.7 150.4l-.6 .3M584.8 156.3l.6 .2M584.9 156l.6 .2M584.9 150.7l-.6 .3M584.9 155.7l.7 .1M585 155.4l.7 .1"/>
<path d="M585.1 155l.6 .1M585.1 151l-.6 .3M585.1 154.7h.7M585.1 154.4l.7 .1M585.2 151.3l-.6 .3M585.4 151.7l-.7 .2M585.5 152l-.7 .2M585.5 152.4l-.6 .1M585.6 152.7l-.6 .1M585.7 153l-.7 .2M585.7 153.4l-.6 .1M585.8 154.1h-.7"/>
<path d="M585.8 153.7l-.7 .1M574.2 160l-.4 .6M574.5 160.2l-.4 .6M574.8 160.4l-.4 .5M575 160.5l-.3 .6M575.3 160.6l-.2 .7M575.7 160.8l-.3 .6M576 160.9l-.3 .6M576.3 161l-.2 .6M576.6 161l-.2 .7M576.9 161.1l-.1 .7M577.2 161.2l-.1 .6"/>
<path d="M577.5 161.2v.7M577.9 161.2l-.1 .7M578.2 161.2v.7M578.5 161.2l.1 .7M578.9 161.2v.7M579.2 161.1l.1 .7M579.5 161.1l.1 .6M579.8 161l.2 .7M580.1 160.9l.2 .7M580.4 160.8l.3 .7M580.7 160.7l.3 .6M581 160.6l.3 .6"/>
<path d="M581.3 160.4l.3 .6M581.6 160.3l.3 .6M581.9 160.1l.4 .6"/>
</g>
<!-- layer: G-ANNO-TTLB -->
<g fill="#fff" stroke="#fff" stroke-width=".27">
<path d="M559.7 159.5l30.8 4.3-5.8-4.3zM559.7 159.5l30.8 4.3h-30.8z"/>
<path d="M584.7 145h5.8l-5.8 14.5zM590.5 145l-5.8 14.5 5.8 4.3z"/>
</g>
<path d="M559.7 159.5h25v-14.5h5.8v18.8h-30.8z" fill="none" stroke="#fff" stroke-width=".27"/>
<text font-size="13.4" x="543.7" y="389.3">A301</text>
<g font-size="5">
<text x="547" y="184.7">SIMPLEX -</text>
<text x="543.4" y="190.7">MONTERREY</text>
</g>
<g font-size="4.2">
<text x="496.2" y="104.5" transform="rotate(90 496.2 104.5)">265.0</text>
<text x="85" y="108.8" transform="rotate(-90 85 108.8)">110.0</text>
<text x="470.9" y="109" transform="rotate(90 470.9 109)">220.0</text>
<text x="77.8" y="115.1" transform="rotate(-90 77.8 115.1)">265.0</text>
<text x="183.7" y="119.6" transform="rotate(-90 183.7 119.6)">220.0</text>
<text x="85" y="130.8" transform="rotate(-90 85 130.8)">110.0</text>
<text x="80.5" y="280.4" transform="rotate(90 80.5 280.4)">110.0</text>
<text x="75.7" y="287.1" transform="rotate(90 75.7 287.1)">265.0</text>
<text x="244.5" y="291.6" transform="rotate(90 244.5 291.6)">220.0</text>
<text x="498.9" y="297.6" transform="rotate(-90 498.9 297.6)">265.0</text>
<text x="80.5" y="302.4" transform="rotate(90 80.5 302.4)">110.0</text>
<text x="400.3" y="302.1" transform="rotate(-90 400.3 302.1)">220.0</text>
</g>
<g font-size="2.8">
<text x="178" y="154.9">SEZIONE AA</text>
<text x="417.5" y="154.3">SEZIONE CC</text>
<text x="184.3" y="336.6">SEZIONE BB</text>
<text x="418.9" y="337.6">SEZIONE DD</text>
</g>
<g font-size="2.5">
<text x="51.4" y="9.4">1</text>
<text x="106" y="9.4">2</text>
<text x="156" y="9.4">3</text>
<text x="206" y="9.4">4</text>
<text x="256" y="9.4">5</text>
<text x="306" y="9.4">6</text>
<text x="356" y="9.4">7</text>
<text x="406" y="9.4">8</text>
<text x="456" y="9.4">9</text>
<text x="505.3" y="9.4">10</text>
<text x="555.3" y="9.4">11</text>
<text x="23" y="35.4">A</text>
<text x="585.8" y="35.4">A</text>
<text x="23" y="85.4">B</text>
<text x="585.8" y="85.4">B</text>
<text x="22.9" y="135.4">C</text>
<text x="585.8" y="135.4">C</text>
<text x="535.5" y="152.5">POLITECNICO DI MILANO</text>
<text x="535.6" y="155.5">SCUOLA DEL DESIGN</text>
<text x="535.6" y="158.5">C.L. DESIGN DEGLI INTERNI</text>
<text x="535.7" y="162.3">PROGETTO:</text>
<text x="22.9" y="185.4">D</text>
<text x="586.6" y="183.7">D</text>
<text x="535.7" y="212.3">CORSO:</text>
<text x="546" y="215.7">STRUMENTI E METODI</text>
<text x="549.8" y="218.8">DEL PROGETTO</text>
<text x="535.7" y="229">DOCENTE:</text>
<text x="586.6" y="233.7">E</text>
<text x="23" y="235.4">E</text>
<text x="548.5" y="235.4">MARCO FERRARA</text>
<text x="535.7" y="245.6">STUDENTI:</text>
<text x="543.8" y="249.1">DEBORA ACQUISTAPACE</text>
<text x="544.4" y="255.1">ALESSANDRO CECCATO</text>
<text x="547.6" y="252.1">ANNA BUCCARELLI</text>
<text x="535.7" y="262.3">OGGETTO:</text>
<text x="554.7" y="268.7">SEZIONI</text>
<text x="535.7" y="279">NOTE:</text>
<text x="23" y="285.4">F</text>
<text x="559.2" y="285.4">-</text>
<text x="585.9" y="285.4">F</text>
<text x="535.7" y="295.6">NOME FILE:</text>
<text x="552.1" y="301.8">MO-S_2.dwg</text>
<text x="535.6" y="312.9">VERS</text>
<text x="575.2" y="312.9">DATA</text>
<text x="22.8" y="335.4">G</text>
<text x="585.7" y="335.4">G</text>
<text x="535.7" y="357.9">A</text>
<text x="569.3" y="357.9">2017.04.11</text>
<text x="535.7" y="362.4">TAVOLA NO.:</text>
<text x="569.1" y="362.4">002 DI</text>
<text x="579" y="362.4">003</text>
<text x="22.9" y="385.4">H</text>
<text x="585.8" y="385.4">H</text>
<text x="535.6" y="407.9">REV:</text>
<text x="535.7" y="405">DATA:</text>
<text x="545.7" y="407.9">A</text>
<text x="545.7" y="404.9">2017/04/11</text>
<text x="560.6" y="404.9">SCALA:</text>
<text x="560.6" y="407.9">FORMATO:</text>
<text x="575.3" y="404.9">1:50</text>
<text x="577.1" y="407.9">A2</text>
<text x="20.2" y="409.8" transform="rotate(-90 20.2 409.8)">DIRECTORY: C:\USERS\ANNAB\DESKTOP\MO-S_2\MO-S_2.DWG | PLOTTED ON: 2017.04.11 | BY USER: 873423 , 878256 , 872626</text>
<text x="49.5" y="412.9">1</text>
<text x="106" y="412.9">2</text>
<text x="156" y="412.9">3</text>
<text x="206" y="412.9">4</text>
<text x="256" y="412.9">5</text>
<text x="306" y="412.9">6</text>
<text x="356" y="412.9">7</text>
<text x="406" y="412.9">8</text>
<text x="456" y="412.9">9</text>
<text x="505.3" y="412.9">10</text>
<text x="535.2" y="412">0</text>
<text x="545.2" y="412">0.5m</text>
<text x="560.2" y="412">1.25m</text>
<text x="578.6" y="412">2.5m</text>
</g>
<g font-size="2.3">
<text x="85.8" y="79.2">+265</text>
<text x="483.2" y="78.9">+265</text>
<text x="132.4" y="104">02</text>
<text x="235.3" y="104.5">02</text>
<text x="168.2" y="115.2">03</text>
<text x="482.9" y="131.9">+/-0.0</text>
<text x="85.8" y="132.1">+/-0.0</text>
<text x="85.5" y="261.5">+265</text>
<text x="482.4" y="261.5">+265</text>
<text x="135.2" y="286.6">03</text>
<text x="191.6" y="286.9">01</text>
<text x="247.2" y="287.1">01</text>
<text x="230.9" y="301.8">01</text>
<text x="85.7" y="314.4">+/-0.0</text>
<text x="482.2" y="314.6">+/-0.0</text>
</g>
</svg>
